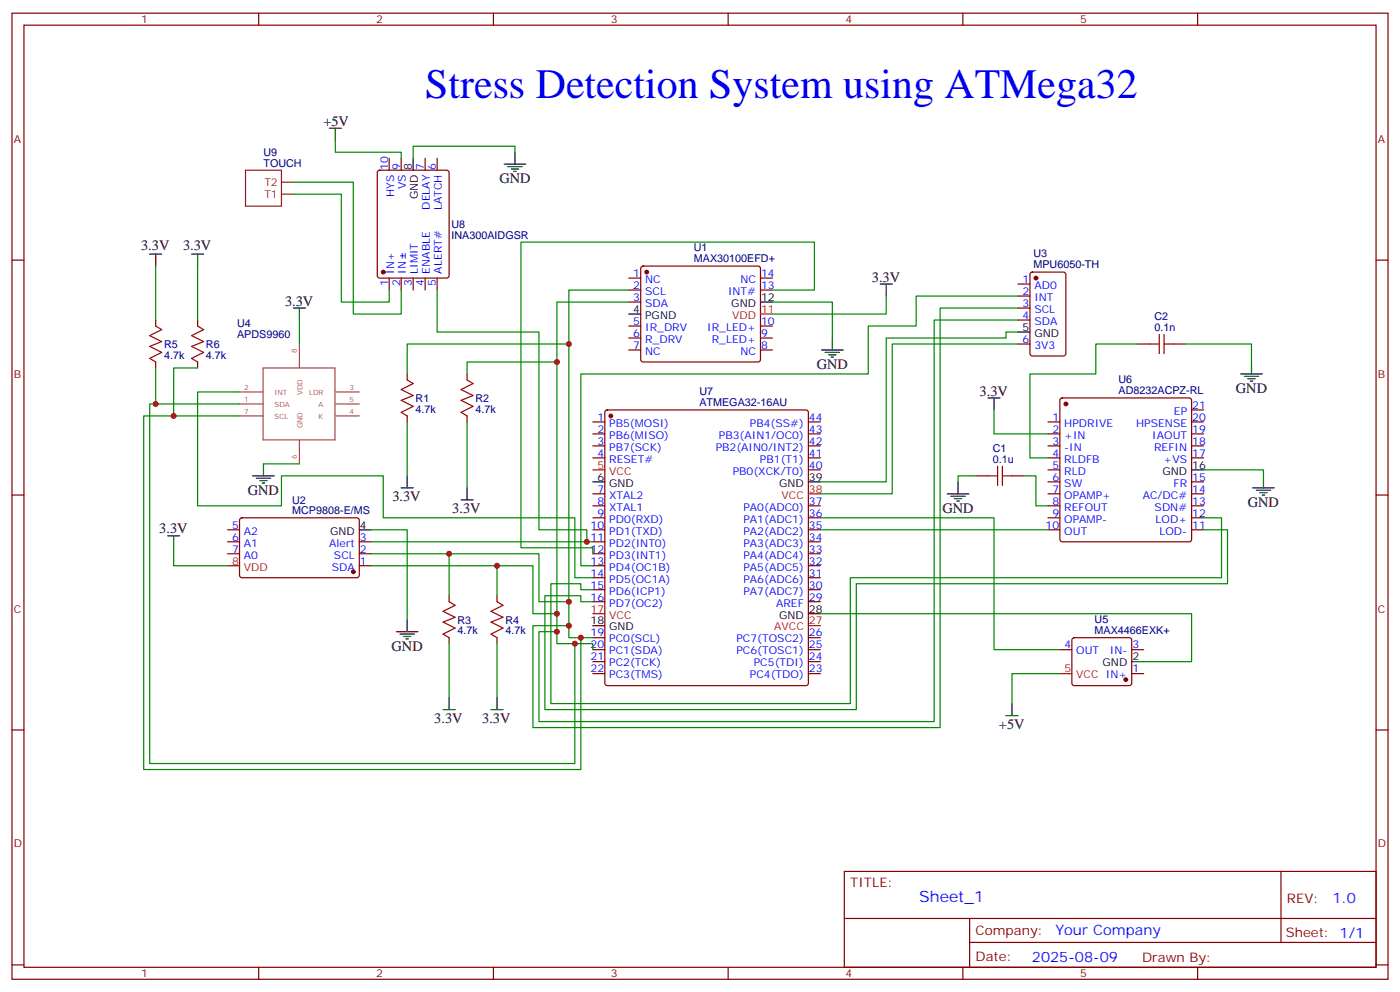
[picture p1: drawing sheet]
<svg xmlns="http://www.w3.org/2000/svg" width="412mm" height="292mm" viewBox="0 0 412 292" stroke-linecap="round" stroke-linejoin="round" font-family="sans-serif">
<g fill="none" stroke="#870000" stroke-width=".35">
<path d="M3.5 3.9h405.4v284.3h-405.4zM7.1 7.4h398.2v277.3h-398.2zM76.2 3.9v3.5M145.3 3.9v3.5M214.5 3.9v3.5M283.6 3.9v3.5M352.8 3.9v3.5M111.4 50.3l.4-.2h19.8l.6 .4 .1 30.6-.5 .7h-20l-.6-.4-.1-30.6zM114.7 46.6v3.5M118.2 46.6v3.5M125.2 46.6v3.5M128.8 46.6v3.5"/>
<path d="M3.5 76.6h3.6M189 78.5l.4-.2h33.9l.5 .2 .2 .5v26.8l-.2 .5-.5 .2h-33.9l-.5-.2-.2-.5v-26.8zM405.3 76.6h3.6M45.9 94.2v1.8M58.2 94.2v1.8M114.7 81.8v3.6M118.2 81.8v3.6M121.7 81.8v3.6M125.2 81.8v3.6M128.8 81.8v3.6M185.2 81.8h3.5M185.2 85.4h3.5"/>
<path d="M185.2 88.9h3.5M185.2 96h3.5M185.2 99.5h3.5M224 81.8h3.5M224 85.4h3.5M224 96h3.5M224 99.5h3.5M299.9 83.6h3.5M299.9 87.1h3.5M299.9 90.7h3.5M299.9 94.2h3.5M303.6 80.3l.5-.2h9.2l.6 .4 .1 23.6-.5 .6-9.4 .1-.7-.5v-23.5z"/>
<path d="M45.9 106.5v1.8M58.2 106.5v1.8M119.9 110.1v1.7M137.6 110.1v1.7M185.2 103h3.5M224 103h3.5M299.9 101.2h3.5M312.4 117.3l.5-.2h37.4l.5 .2 .2 .5v40.9l-.2 .5-.5 .3h-37.4l-.5-.3-.2-.5v-40.9zM335.1 101.2h3.6M345.7 101.2h3.5M119.9 122.4v1.8M137.6 122.4v1.8"/>
<path d="M174.6 124.2h3.6M174.6 127.7h3.6M174.6 131.2h3.6M174.6 134.8h3.6M178.4 120.9l.5-.3h58.5l.5 .3 .2 .5v79.7l-.2 .5-.5 .2h-58.5l-.5-.2-.2-.5v-79.7zM238.1 124.2h3.6M238.1 127.7h3.6M238.1 131.2h3.6M238.1 134.8h3.6M238.1 138.3h3.6M308.7 124.2h3.5M308.7 127.7h3.5"/>
<path d="M308.7 131.2h3.5M308.7 134.8h3.5M308.7 138.3h3.5M351 124.2h3.5M351 127.7h3.5M351 131.2h3.5M351 134.8h3.5M351 120.6h3.5M3.5 145.7h3.6M67 159.5h3.6M67 155.9h3.6M70.8 152.6l.5-.2 34.1 .1 .4 .6v16.5l-.7 .4h-34.1l-.4-.7v-16.2z"/>
<path d="M105.8 159.5h3.6M174.6 159.5h3.6M174.6 155.9h3.6M174.6 145.3h3.6M174.6 148.9h3.6M174.6 152.4h3.6M238.1 159.5h3.6M238.1 155.9h3.6M238.1 148.9h3.6M238.1 152.4h3.6M287.5 140.1h3.5M298.1 140.1h3.5"/>
<path d="M308.7 155.9h3.5M308.7 141.8h3.5M308.7 145.3h3.5M308.7 148.9h3.5M308.7 152.4h3.5M351 155.9h3.5M351 141.8h3.5M351 145.3h3.5M351 148.9h3.5M351 152.4h3.5M405.3 145.7h3.6M67 163h3.6"/>
<path d="M105.8 166.5h3.6M105.8 163h3.6M132.3 175.3v1.8M146.4 175.3v1.8M174.6 166.5h3.6M174.6 163h3.6M174.6 170h3.6M174.6 173.6h3.6M174.6 177.1h3.6M238.1 166.5h3.6M238.1 163h3.6M238.1 170h3.6"/>
<path d="M238.1 173.6h3.6M238.1 177.1h3.6M132.3 187.7v1.7M146.4 187.7v1.7M174.6 198.3h3.6M174.6 191.2h3.6M174.6 187.7h3.6M174.6 194.7h3.6M238.1 198.3h3.6M238.1 191.2h3.6M238.1 187.7h3.6M238.1 194.7h3.6"/>
<path d="M312.2 191.2h3.5M316 187.9l.4-.2h16.3l.5 .2 .2 .5v12.7l-.3 .5-.4 .2h-16.3l-.5-.2-.2-.5v-12.7zM333.4 198.3h3.5M333.4 191.2h3.5M3.5 214.8h3.6M405.3 214.8h3.6M248.7 256.5h156.6v28.2h-156.6zM377.3 256.5v20.9M248.7 270.3h156.5M285.6 277.4h119.6M285.6 270.3v14.1M3.5 284h3.6"/>
<path d="M76.2 284.7v3.5M145.3 284.7v3.5M214.5 284.7v3.5M283.6 284.7v3.5M352.8 284.7v3.5M405.3 284h3.6"/>
</g>
<g fill="#870000" stroke="#870000" stroke-width=".35">
<circle cx="190.5" cy="80.1" r=".53"/>
<circle cx="104.1" cy="168.3" r=".53"/>
<circle cx="305.2" cy="81.8" r=".53"/>
<circle cx="331.6" cy="200" r=".53"/>
<circle cx="314" cy="118.9" r=".53"/>
<circle cx="179.9" cy="122.4" r=".53"/>
<circle cx="112.9" cy="80.1" r=".53"/>
</g>
<g fill="none" stroke="#000" stroke-width=".35">
<path d="M97 37.7h3.5M98.8 37.7v3.6M121.7 46.6v3.5M148.5 48.3h6.4M149.6 49h4.2M150.6 49.7h2.2M151.3 50.4h.7M151.7 44.8v3.5M44.1 74.8h3.5M45.9 74.8v3.5M56.4 74.8h3.6M58.2 74.8v3.5"/>
<path d="M86.4 90.7h3.6M88.2 90.7v3.5M185.2 92.4h3.5M224 88.9h3.5M245.2 99.5v3.5M259.3 83.6h3.5M261.1 83.6v3.5M299.9 97.7h3.5M242 103h6.4M243.1 103.7h4.2M244.1 104.4h2.1M244.8 105.1h.7"/>
<path d="M291 117.1h3.6M292.8 117.1v3.5M365.5 110.1h6.3M366.5 110.8h4.3M367.6 111.5h2.1M368.3 112.2h.7M368.7 106.5v3.6M77.6 136.5v3.6M351 138.3h3.5M49.4 157.7h3.5M51.2 157.7v3.5M74.4 140.1h6.4"/>
<path d="M75.5 140.8h4.2M76.6 141.5h2.1M77.3 142.2h.7M105.8 155.9h3.6M118.2 143.6h3.5M119.9 140.1v3.5M135.8 147.1h3.5M137.6 143.6v3.5M174.6 141.8h3.6M238.1 141.8h3.6M279 145.3h6.4M280.1 146h4.2"/>
<path d="M281.2 146.8h2.1M281.9 147.5h.7M282.2 141.8v3.5M369 143.6h6.4M370.1 144.3h4.2M371.1 145h2.1M371.8 145.7h.7M372.2 140.1v3.5M116.8 185.9h6.3M117.8 186.6h4.3M118.9 187.3h2.1M119.6 188h.7"/>
<path d="M119.9 182.4v3.5M174.6 184.1h3.6M238.1 180.6h3.6M333.4 194.7h3.5M130.5 208.8h3.6M132.3 205.3v3.5M144.6 208.8h3.6M146.4 205.3v3.5M296.3 210.6h3.6M298.1 207.1v3.5"/>
</g>
<path d="M224 92.4h3.5M174.6 138.3h3.6M238.1 145.3h3.6M67 166.5h3.6M174.6 180.6h3.6M238.1 184.1h3.6M312.2 198.3h3.5" fill="none" stroke="#f00" stroke-width=".35"/>
<path d="M70.6 118.9h6.9M70.6 115.4h6.9M77.5 108.3h21.2v21.2h-21.2zM88.2 101.2v7M98.9 118.9h6.9M98.9 115.4h6.9M70.6 122.4h6.9M88.2 129.6v6.9M98.9 122.4h6.9" fill="none" stroke="#a64a4a" stroke-width=".35"/>
<g fill="none" stroke="#008700" stroke-width=".35">
<path d="M86.4 57.1h14.1v31.8h14.2v-3.5M86.4 53.6h17.7v38.8h14.1v-7M98.8 41.3v3.5h19.4v1.8M151.7 44.8v-1.8h-30v3.6M45.9 78.3v15.9M58.2 78.3v15.9M88.2 94.2v7M128.8 85.4v12.3h29.9v58.2h14.2v3.6M185.2 88.9h-21.2v100.5h10.6v1.8M185.2 85.4h-17.6v102.3h7M227.5 85.4h12.4v-14.1h-86.4v89.9h21.1v1.8M227.5 88.9h17.7v10.6"/>
<path d="M261.1 87.1v5.3h-33.6M299.9 97.7h-3.6v1.8h-35.2v42.3h-19.4M299.9 94.2h-24.7v118.2h-116.5v-26.5h5.3M299.9 90.7h-23v123.4h-119.9v-30h10.6M299.9 87.1h-30v8.9h-14.1v14.1h-84.7v56.4h3.5M45.9 108.3v10.6M58.2 108.3h-7v14.1M70.6 118.9h-26.5v105.8h125.2v-35.3M70.6 115.4h-12.4v33.5h24.7v-8.8h30v12.3h56.4v17.6h5.3M164 106.5h-26.4v3.6M167.6 101.2h-47.7v8.9M299.9 101.2h-37.1v44.1h-21.1"/>
<path d="M335.1 101.2h-12.3v8.9h-19.4v24.7h5.3M349.2 101.2h19.5v5.3M70.6 122.4h-28.3v104.1h128.8v-38.8M77.6 136.5h10.6M119.9 124.2v15.9M137.6 124.2v19.4M292.8 120.6v7.1h15.9M354.5 138.3h17.7v1.8M109.4 155.9h10.5v26.5M109.4 159.5h65.2M241.7 152.4h51.1v38.8h19.4M241.7 155.9h67"/>
<path d="M287.5 140.1h-5.3v1.7M301.6 140.1h3.6v8.8h3.5M354.5 152.4h5.3v17.6h-109.3v37.1h-88.2v-35.3h8.8v1.8h3.5M354.5 155.9h7.1v15.9h-109.4v37h-91.7v-33.5h10.6v1.8h3.5M51.2 161.2v5.3h15.8M109.4 166.5h47.6v14.1h7M109.4 163h49.3v14.1h8.9M132.3 163v12.3M146.4 166.5v8.8M132.3 189.4v15.9M146.4 189.4v15.9M241.7 180.6h109.3v14.1h-14.1"/>
<path d="M312.2 198.3h-14.1v8.8"/>
</g>
<g fill="none" stroke="#a10000" stroke-width=".35">
<path d="M45.9 96l1.7 1-3.5 1.8 3.5 1.7-3.5 1.5 3.5 1.7-3.5 1.8 1.8 1M58.2 96l1.8 1-3.6 1.8 3.6 1.7-3.6 1.5 3.6 1.7-3.6 1.8 1.8 1M341.5 98.4v5.7M342.9 98.4v5.7M119.9 111.8l1.8 1.1-3.5 1.8 3.5 1.7-3.5 1.4 3.5 1.8-3.5 1.8 1.7 1M137.6 111.8l1.7 1.1-3.5 1.8 3.5 1.7-3.5 1.4 3.5 1.8-3.5 1.8 1.8 1M338.7 101.2h2.8M342.9 101.2h2.8M293.9 137.2v5.7M295.3 137.2v5.7M291 140.1h2.9M295.3 140.1h2.8"/>
<path d="M132.3 177.1l1.8 1.1-3.6 1.7 3.6 1.8-3.6 1.4 3.6 1.8-3.6 1.7 1.8 1.1M146.4 177.1l1.8 1.1-3.6 1.7 3.6 1.8-3.6 1.4 3.6 1.8-3.6 1.7 1.8 1.1"/>
</g>
<path d="M72.3 50.1h10.6v10.6h-10.6zM82.9 57.1h3.5M82.9 53.6h3.5" fill="none" stroke="#8c2424" stroke-width=".35"/>
<g fill="#c00">
<circle cx="167.6" cy="101.2" r=".88"/>
<circle cx="164" cy="180.6" r=".88"/>
<circle cx="167.6" cy="177.1" r=".88"/>
<circle cx="164" cy="106.5" r=".88"/>
<circle cx="132.3" cy="163" r=".88"/>
<circle cx="146.4" cy="166.5" r=".88"/>
<circle cx="164" cy="185.9" r=".88"/>
<circle cx="167.6" cy="184.1" r=".88"/>
<circle cx="169.3" cy="189.4" r=".88"/>
<circle cx="171.1" cy="187.7" r=".88"/>
<circle cx="45.9" cy="118.9" r=".88"/>
<circle cx="51.2" cy="122.4" r=".88"/>
<circle cx="172.9" cy="159.5" r=".88"/>
</g>
<text font-size="12.3" fill="#00f" x="125.2" y="28.9">Stress Detection System using ATMega32</text>
<text font-size="4.6" fill="#00f" x="270.8" y="265.5">Sheet_1</text>
<g font-size="4.2">
<text x="95.2" y="37">+5V</text>
<text x="147.1" y="54">GND</text>
<text x="41.6" y="73.7">3.3V</text>
<text x="53.9" y="73.7">3.3V</text>
<text x="256.8" y="82.9">3.3V</text>
<text x="84" y="90">3.3V</text>
<text x="240.6" y="108.7">GND</text>
<text x="288.6" y="116.4">3.3V</text>
<text x="364.1" y="115.7">GND</text>
<text x="73" y="145.7">GND</text>
<text x="115.6" y="147.5">3.3V</text>
<text x="367.6" y="149.2">GND</text>
<text x="133.2" y="151">3.3V</text>
<text x="277.6" y="151">GND</text>
<text x="46.9" y="157">3.3V</text>
<text x="115.4" y="191.6">GND</text>
<text x="127.9" y="212.8">3.3V</text>
<text x="142" y="212.8">3.3V</text>
<text x="294.2" y="214.5">+5V</text>
</g>
<g font-size="4.2" fill="#00f">
<text x="392.5" y="265.7">1.0</text>
<text x="310.9" y="275.3">Your Company</text>
<text x="304" y="283.1">2025-08-09</text>
</g>
<g font-size="3.9" fill="#800">
<text x="250.5" y="261.1">TITLE:</text>
<text x="379.1" y="265.7">REV:</text>
<text x="287.4" y="275.3">Company:</text>
<text x="378.7" y="275.9">Sheet: 1/1</text>
<text x="287.4" y="282.9">Date:</text>
<text x="336.4" y="283">Drawn By:</text>
</g>
<g font-size="3.2" fill="#800">
<text x="41.6" y="6.9">1</text>
<text x="110.8" y="6.9">2</text>
<text x="179.9" y="6.9">3</text>
<text x="249.1" y="6.9">4</text>
<text x="318.2" y="6.9">5</text>
<text x="4.1" y="42">A</text>
<text x="405.9" y="42">A</text>
<text x="4.1" y="111.1">B</text>
<text x="405.9" y="111.1">B</text>
<text x="4.1" y="180.3">C</text>
<text x="405.9" y="180.3">C</text>
<text x="4.1" y="249.4">D</text>
<text x="405.9" y="249.4">D</text>
<text x="41.6" y="287.7">1</text>
<text x="110.8" y="287.7">2</text>
<text x="179.9" y="287.7">3</text>
<text x="249.1" y="287.7">4</text>
<text x="318.2" y="287.7">5</text>
</g>
<g font-size="3.2" fill="#000080">
<text x="77.6" y="45.9">U9</text>
<text x="77.6" y="49">TOUCH</text>
<text x="133" y="70.3">INA300AIDGSR</text>
<text x="133" y="67.1">U8</text>
<text x="204.4" y="77.1">MAX30100EFD+</text>
<text x="204.4" y="73.9">U1</text>
<text x="304.4" y="75.7">U3</text>
<text x="304.4" y="78.9">MPU6050-TH</text>
<text x="340.1" y="94.2">C2</text>
<text x="69.8" y="99.5">APDS9960</text>
<text x="69.8" y="96.3">U4</text>
<text x="340.1" y="97.4">0.1n</text>
<text x="48.3" y="105.6">4.7k</text>
<text x="48.3" y="102.4">R5</text>
<text x="60.7" y="105.6">4.7k</text>
<text x="60.7" y="102.4">R6</text>
<text x="329.5" y="112.8">U6</text>
<text x="122.4" y="118.4">R1</text>
<text x="140.1" y="118.4">R2</text>
<text x="206" y="119.5">ATMEGA32-16AU</text>
<text x="206" y="116.3">U7</text>
<text x="329.5" y="115.9">AD8232ACPZ-RL</text>
<text x="122.4" y="121.5">4.7k</text>
<text x="140.1" y="121.5">4.7k</text>
<text x="292.5" y="136.2">0.1u</text>
<text x="292.5" y="133">C1</text>
<text x="86.1" y="148.2">U2</text>
<text x="86.1" y="151.3">MCP9808-E/MS</text>
<text x="134.8" y="183.6">R3</text>
<text x="148.9" y="183.6">R4</text>
<text x="322.4" y="183.5">U5</text>
<text x="134.8" y="186.7">4.7k</text>
<text x="148.9" y="186.7">4.7k</text>
<text x="322.4" y="186.6">MAX4466EXK+</text>
</g>
<g font-size="3.2" fill="#00f">
<text x="114.3" y="49.9" transform="rotate(-90 114.3 49.9)">10</text>
<text x="117.8" y="49.9" transform="rotate(-90 117.8 49.9)">9</text>
<text x="124.9" y="49.9" transform="rotate(-90 124.9 49.9)">7</text>
<text x="128.4" y="49.9" transform="rotate(-90 128.4 49.9)">6</text>
<text x="116.1" y="57.9" transform="rotate(-90 116.1 57.9)">HYS</text>
<text x="119.6" y="55.7" transform="rotate(-90 119.6 55.7)">VS</text>
<text x="126.6" y="61.7" transform="rotate(-90 126.6 61.7)">DELAY</text>
<text x="130.2" y="61.9" transform="rotate(-90 130.2 61.9)">LATCH</text>
<text x="116.1" y="80.5" transform="rotate(-90 116.1 80.5)">IN+</text>
<text x="119.6" y="80.5" transform="rotate(-90 119.6 80.5)">IN</text>
<text x="123.1" y="80.5" transform="rotate(-90 123.1 80.5)">LIMIT</text>
<text x="126.6" y="80.5" transform="rotate(-90 126.6 80.5)">ENABLE</text>
<text x="130.2" y="80.5" transform="rotate(-90 130.2 80.5)">ALERT#</text>
<text x="186.5" y="81.5">1</text>
<text x="190" y="83.3">NC</text>
<text x="218.1" y="83.3">NC</text>
<text x="224.2" y="81.5">14</text>
<text x="301.2" y="83.3">1</text>
<text x="114.3" y="84" transform="rotate(-90 114.3 84)">1</text>
<text x="117.8" y="84" transform="rotate(-90 117.8 84)">2</text>
<text x="121.4" y="84" transform="rotate(-90 121.4 84)">3</text>
<text x="124.9" y="84" transform="rotate(-90 124.9 84)">4</text>
<text x="128.4" y="84" transform="rotate(-90 128.4 84)">5</text>
<text x="186.5" y="85">2</text>
<text x="186.5" y="88.5">3</text>
<text x="190" y="86.8">SCL</text>
<text x="214.4" y="86.8">INT#</text>
<text x="224.2" y="85">13</text>
<text x="301.2" y="86.8">2</text>
<text x="304.7" y="85">AD0</text>
<text x="304.7" y="88.5">INT</text>
<text x="186.5" y="95.6">5</text>
<text x="190" y="90.3">SDA</text>
<text x="224.2" y="95.6">10</text>
<text x="301.2" y="90.3">3</text>
<text x="301.2" y="93.8">4</text>
<text x="304.7" y="92.1">SCL</text>
<text x="304.7" y="95.6">SDA</text>
<text x="186.5" y="99.1">6</text>
<text x="190" y="97.4">IR_DRV</text>
<text x="190" y="100.9">R_DRV</text>
<text x="208.3" y="97.4">IR_LED+</text>
<text x="209.7" y="100.9">R_LED+</text>
<text x="224.2" y="99.1">9</text>
<text x="301.2" y="100.9">6</text>
<text x="186.5" y="102.7">7</text>
<text x="190" y="104.4">NC</text>
<text x="218.1" y="104.4">NC</text>
<text x="224.2" y="102.7">8</text>
<text x="304.7" y="102.7">3V3</text>
<text x="176" y="123.8">1</text>
<text x="179.5" y="125.6">PB5(MOSI)</text>
<text x="220.9" y="125.6">PB4(SS#)</text>
<text x="238.3" y="123.8">44</text>
<text x="310" y="123.8">1</text>
<text x="313.5" y="125.6">HPDRIVE</text>
<text x="334.7" y="125.6">HPSENSE</text>
<text x="345.8" y="122.1">EP</text>
<text x="351.2" y="123.8">20</text>
<text x="351.2" y="120.3">21</text>
<text x="176" y="127.4">2</text>
<text x="176" y="130.9">3</text>
<text x="179.5" y="129.1">PB6(MISO)</text>
<text x="211.8" y="129.1">PB3(AIN1/OC0)</text>
<text x="238.3" y="130.9">42</text>
<text x="238.3" y="127.4">43</text>
<text x="310" y="127.4">2</text>
<text x="310" y="130.9">3</text>
<text x="313.5" y="129.1">+IN</text>
<text x="339.4" y="129.1">IAOUT</text>
<text x="351.2" y="130.9">18</text>
<text x="351.2" y="127.4">19</text>
<text x="176" y="134.4">4</text>
<text x="179.5" y="132.6">PB7(SCK)</text>
<text x="179.5" y="136.2">RESET#</text>
<text x="210.8" y="132.6">PB2(AIN0/INT2)</text>
<text x="223.9" y="136.2">PB1(T1)</text>
<text x="238.3" y="137.9">40</text>
<text x="238.3" y="134.4">41</text>
<text x="310" y="134.4">4</text>
<text x="310" y="137.9">5</text>
<text x="313.5" y="132.6">-IN</text>
<text x="313.5" y="136.2">RLDFB</text>
<text x="340" y="132.6">REFIN</text>
<text x="342.8" y="136.2">+VS</text>
<text x="351.2" y="134.4">17</text>
<text x="215.8" y="139.7">PB0(XCK/T0)</text>
<text x="310" y="141.5">6</text>
<text x="313.5" y="139.7">RLD</text>
<text x="313.5" y="143.2">SW</text>
<text x="345.7" y="143.2">FR</text>
<text x="351.2" y="141.5">15</text>
<text x="176" y="145">7</text>
<text x="176" y="148.5">8</text>
<text x="179.5" y="146.8">XTAL2</text>
<text x="238.3" y="148.5">37</text>
<text x="310" y="145">7</text>
<text x="310" y="148.5">8</text>
<text x="313.5" y="146.8">OPAMP+</text>
<text x="336.6" y="146.8">AC/DC#</text>
<text x="351.2" y="148.5">13</text>
<text x="351.2" y="145">14</text>
<text x="68.4" y="155.6">5</text>
<text x="173.9" y="155.6">10</text>
<text x="176" y="152">9</text>
<text x="179.5" y="150.3">XTAL1</text>
<text x="179.5" y="153.8">PD0(RXD)</text>
<text x="219" y="153.8">PA1(ADC1)</text>
<text x="219" y="150.3">PA0(ADC0)</text>
<text x="238.3" y="155.6">35</text>
<text x="238.3" y="152">36</text>
<text x="308" y="155.6">10</text>
<text x="310" y="152">9</text>
<text x="313.5" y="150.3">REFOUT</text>
<text x="313.5" y="153.8">OPAMP-</text>
<text x="340.1" y="150.3">SDN#</text>
<text x="340.4" y="153.8">LOD+</text>
<text x="351.2" y="155.6">11</text>
<text x="351.2" y="152">12</text>
<text x="68.4" y="159.1">6</text>
<text x="71.9" y="157.3">A2</text>
<text x="71.9" y="160.9">A1</text>
<text x="97" y="160.9">Alert</text>
<text x="106" y="159.1">3</text>
<text x="173.9" y="159.1">11</text>
<text x="179.5" y="157.3">PD1(TXD)</text>
<text x="179.5" y="160.9">PD2(INT0)</text>
<text x="219" y="160.9">PA3(ADC3)</text>
<text x="219" y="157.3">PA2(ADC2)</text>
<text x="238.3" y="159.1">34</text>
<text x="313.5" y="157.3">OUT</text>
<text x="341.6" y="157.3">LOD-</text>
<text x="68.4" y="162.6">7</text>
<text x="71.9" y="164.4">A0</text>
<text x="97.7" y="167.9">SDA</text>
<text x="98.4" y="164.4">SCL</text>
<text x="106" y="166.2">1</text>
<text x="106" y="162.6">2</text>
<text x="173.9" y="162.6">12</text>
<text x="173.9" y="166.2">13</text>
<text x="179.5" y="164.4">PD3(INT1)</text>
<text x="179.5" y="167.9">PD4(OC1B)</text>
<text x="219" y="167.9">PA5(ADC5)</text>
<text x="219" y="164.4">PA4(ADC4)</text>
<text x="238.3" y="166.2">32</text>
<text x="238.3" y="162.6">33</text>
<text x="173.9" y="169.7">14</text>
<text x="173.9" y="173.2">15</text>
<text x="179.5" y="171.4">PD5(OC1A)</text>
<text x="219" y="171.4">PA6(ADC6)</text>
<text x="238.3" y="173.2">30</text>
<text x="238.3" y="169.7">31</text>
<text x="173.9" y="176.7">16</text>
<text x="179.5" y="175">PD6(ICP1)</text>
<text x="179.5" y="178.5">PD7(OC2)</text>
<text x="219" y="175">PA7(ADC7)</text>
<text x="228.6" y="178.5">AREF</text>
<text x="238.3" y="176.7">29</text>
<text x="173.9" y="187.3">19</text>
<text x="173.9" y="190.9">20</text>
<text x="179.5" y="189.1">PC0(SCL)</text>
<text x="216.9" y="189.1">PC7(TOSC2)</text>
<text x="238.3" y="190.9">25</text>
<text x="238.3" y="187.3">26</text>
<text x="313.5" y="190.9">4</text>
<text x="333.6" y="190.9">3</text>
<text x="173.9" y="194.4">21</text>
<text x="173.9" y="197.9">22</text>
<text x="179.5" y="192.6">PC1(SDA)</text>
<text x="179.5" y="196.1">PC2(TCK)</text>
<text x="216.9" y="192.6">PC6(TOSC1)</text>
<text x="222.1" y="196.1">PC5(TDI)</text>
<text x="238.3" y="197.9">23</text>
<text x="238.3" y="194.4">24</text>
<text x="317" y="192.6">OUT</text>
<text x="326.9" y="192.6">IN-</text>
<text x="333.6" y="197.9">1</text>
<text x="179.5" y="199.7">PC3(TMS)</text>
<text x="220.9" y="199.7">PC4(TDO)</text>
</g>
<g font-size="3.2">
<text x="121.4" y="49.9" transform="rotate(-90 121.4 49.9)">8</text>
<text x="123.1" y="58.7" transform="rotate(-90 123.1 58.7)">GND</text>
<text x="224.2" y="88.5">12</text>
<text x="186.5" y="92.1">4</text>
<text x="190" y="93.8">PGND</text>
<text x="215.4" y="90.3">GND</text>
<text x="301.2" y="97.4">5</text>
<text x="304.7" y="99.1">GND</text>
<text x="351.2" y="137.9">16</text>
<text x="176" y="141.5">6</text>
<text x="179.5" y="143.2">GND</text>
<text x="229.5" y="143.2">GND</text>
<text x="238.3" y="141.5">39</text>
<text x="342.4" y="139.7">GND</text>
<text x="106" y="155.6">4</text>
<text x="97.2" y="157.3">GND</text>
<text x="173.9" y="183.8">18</text>
<text x="179.5" y="185.6">GND</text>
<text x="229.5" y="182">GND</text>
<text x="238.3" y="180.3">28</text>
<text x="324.8" y="196.1">GND</text>
<text x="333.6" y="194.4">2</text>
</g>
<g font-size="3.2" fill="#8d2323">
<text x="77.9" y="58.2">T1</text>
<text x="77.9" y="54.7">T2</text>
</g>
<g font-size="3.2" fill="#f00">
<text x="215.6" y="93.8">VDD</text>
<text x="224.2" y="92.1">11</text>
<text x="176" y="137.9">5</text>
<text x="179.5" y="139.7">VCC</text>
<text x="230.2" y="146.8">VCC</text>
<text x="238.3" y="145">38</text>
<text x="68.4" y="166.2">8</text>
<text x="71.9" y="167.9">VDD</text>
<text x="173.9" y="180.3">17</text>
<text x="179.5" y="182">VCC</text>
<text x="228" y="185.6">AVCC</text>
<text x="238.3" y="183.8">27</text>
<text x="313.5" y="197.9">5</text>
<text x="317" y="199.7">VCC IN+</text>
</g>
<g font-size="2.1" fill="#a54b4b">
<text x="87.4" y="104" transform="rotate(-90 87.4 104)">8</text>
<text x="71.9" y="118.2">1</text>
<text x="71.9" y="114.7">2</text>
<text x="80.9" y="119.9">SDA</text>
<text x="80.9" y="116.4">INT</text>
<text x="89.1" y="116.4" transform="rotate(-90 89.1 116.4)">VDD</text>
<text x="91" y="116.4">LDR</text>
<text x="93.9" y="119.9">A</text>
<text x="102.9" y="114.7">3</text>
<text x="102.9" y="118.2">5</text>
<text x="71.9" y="121.7">7</text>
<text x="80.9" y="123.5">SCL</text>
<text x="93.8" y="123.5">K</text>
<text x="102.9" y="121.7">4</text>
<text x="89.1" y="126.1" transform="rotate(-90 89.1 126.1)">GND</text>
<text x="87.4" y="135.1" transform="rotate(-90 87.4 135.1)">6</text>
</g>
</svg>
